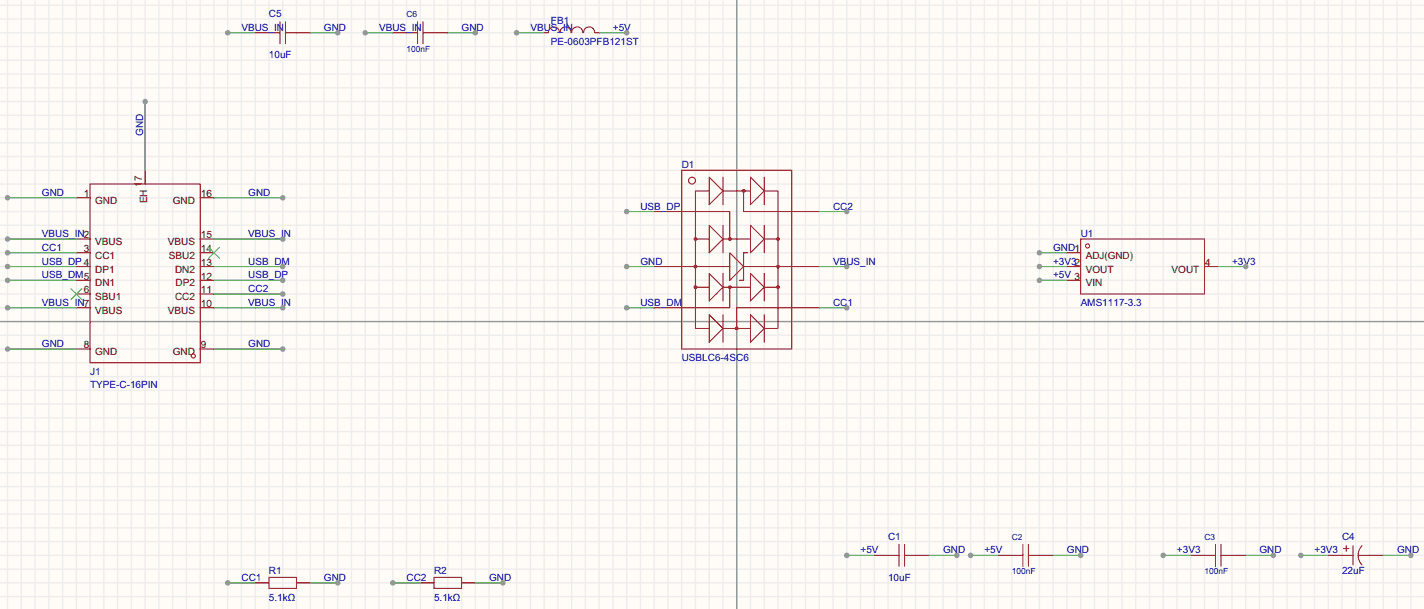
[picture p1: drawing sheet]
<svg xmlns="http://www.w3.org/2000/svg" width="263mm" height="112mm" viewBox="0 0 263 112" stroke-linecap="round" stroke-linejoin="round" font-family="sans-serif">
<path d="M0 0h262.9v112.5h-262.9z" fill="#fffcf7"/>
<g fill="none" stroke="#ededed" stroke-width=".25">
<path d="M1.4 0v112.5M3.9 0v112.5M6.5 0v112.5M9 0v112.5M11.6 0v112.5M14.1 0v112.5M16.6 0v112.5M19.2 0v112.5M21.7 0v112.5M24.3 0v112.5M26.8 0v112.5M29.3 0v112.5"/>
<path d="M31.9 0v112.5M34.4 0v112.5M37 0v112.5M39.5 0v112.5M42 0v112.5M44.6 0v112.5M47.1 0v112.5M49.7 0v112.5M52.2 0v112.5M54.7 0v112.5M57.3 0v112.5M59.8 0v112.5"/>
<path d="M62.4 0v112.5M64.9 0v112.5M67.4 0v112.5M70 0v112.5M72.5 0v112.5M75.1 0v112.5M77.6 0v112.5M80.1 0v112.5M82.7 0v112.5M85.2 0v112.5M87.8 0v112.5M90.3 0v112.5"/>
<path d="M92.8 0v112.5M95.4 0v112.5M97.9 0v112.5M100.5 0v112.5M103 0v112.5M105.5 0v112.5M108.1 0v112.5M110.6 0v112.5M113.2 0v112.5M115.7 0v112.5M118.2 0v112.5M120.8 0v112.5"/>
<path d="M123.3 0v112.5M125.9 0v112.5M128.4 0v112.5M130.9 0v112.5M133.5 0v112.5M136 0v112.5M138.6 0v112.5M141.1 0v112.5M143.6 0v112.5M146.2 0v112.5M148.7 0v112.5M151.3 0v112.5"/>
<path d="M153.8 0v112.5M156.3 0v112.5M158.9 0v112.5M161.4 0v112.5M164 0v112.5M166.5 0v112.5M169 0v112.5M171.6 0v112.5M174.1 0v112.5M176.7 0v112.5M179.2 0v112.5M181.7 0v112.5"/>
<path d="M184.3 0v112.5M186.8 0v112.5M189.4 0v112.5M191.9 0v112.5M194.4 0v112.5M197 0v112.5M199.5 0v112.5M202.1 0v112.5M204.6 0v112.5M207.1 0v112.5M209.7 0v112.5M212.2 0v112.5"/>
<path d="M214.8 0v112.5M217.3 0v112.5M219.8 0v112.5M222.4 0v112.5M224.9 0v112.5M227.5 0v112.5M230 0v112.5M232.5 0v112.5M235.1 0v112.5M237.6 0v112.5M240.2 0v112.5M242.7 0v112.5"/>
<path d="M245.2 0v112.5M247.8 0v112.5M250.3 0v112.5M252.9 0v112.5M255.4 0v112.5M257.9 0v112.5M260.5 0v112.5M0 1h262.9M0 3.5h262.9M0 6.1h262.9M0 8.6h262.9M0 11.1h262.9"/>
<path d="M0 13.7h262.9M0 16.2h262.9M0 18.8h262.9M0 21.3h262.9M0 23.8h262.9M0 26.4h262.9M0 28.9h262.9M0 31.5h262.9M0 34h262.9M0 36.5h262.9M0 39.1h262.9M0 41.6h262.9"/>
<path d="M0 44.2h262.9M0 46.7h262.9M0 49.2h262.9M0 51.8h262.9M0 54.3h262.9M0 56.9h262.9M0 59.4h262.9M0 61.9h262.9M0 64.5h262.9M0 67h262.9M0 69.6h262.9M0 72.1h262.9"/>
<path d="M0 74.6h262.9M0 77.2h262.9M0 79.7h262.9M0 82.3h262.9M0 84.8h262.9M0 87.3h262.9M0 89.9h262.9M0 92.4h262.9M0 95h262.9M0 97.5h262.9M0 100h262.9M0 102.6h262.9"/>
<path d="M0 105.1h262.9M0 107.7h262.9M0 110.2h262.9"/>
</g>
<path d="M136 0v112.5M0 59.4h262.9" fill="none" stroke="#999" stroke-width=".25"/>
<g fill="none" stroke="#a10000" stroke-width=".18">
<path d="M49.7 6.1h2M51.7 4v4.1M52.7 6.1h2M52.7 4v4.1M75.1 6.1h2M77.1 4v4.1M78.1 6.1h2M78.1 4v4.1M101.2 6a1.01 1.01 0 0 1 1.1-1 1.01 1.01 0 0 1 1 1M103.4 6a1.01 1.01 0 0 1 1-1 1.01 1.01 0 0 1 1 1M105.6 6a1.01 1.01 0 0 1 1-1 1.01 1.01 0 0 1 1 1M107.7 6a1.01 1.01 0 0 1 1.1-1 1.01 1.01 0 0 1 1 1"/>
<path d="M16.6 34h20.4v33h-20.4zM125.9 31.5h20.3v33h-20.3zM125.9 39.1h8.8v5.1M130.9 32.7l2.6 2.6-2.6 2.5zM130.9 35.3h-2.5v25.4h2.5M133.5 32.7v5.1M133.5 35.3h5.1M137.3 35.3v3.8h8.9M138.6 32.7l2.5 2.6-2.5 2.5zM141.1 35.3h2.5v25.4h-2.5M141.1 32.7v5.1M125.9 49.2h8.8"/>
<path d="M128.4 44.2h2.5M128.4 53h2.5M130.9 41.6l2.6 2.6-2.6 2.5zM130.9 50.5l2.6 2.5-2.6 2.6zM130.9 58.1l2.6 2.6-2.6 2.5zM133.5 41.6v5.1M133.5 50.5v5.1M133.5 58.1v5.1M133.5 44.2h5.1M133.5 53h5.1M134.7 46.7l2.6 2.5-2.6 2.6zM134.7 53v3.9h-8.8"/>
<path d="M137.3 49.2h8.9M138 46.7h-.7v5.1h-.8M138.6 41.6l2.5 2.6-2.5 2.5zM138.6 50.5l2.5 2.5-2.5 2.6zM138.6 58.1l2.5 2.6-2.5 2.5zM141.1 41.6v5.1M141.1 50.5v5.1M141.1 58.1v5.1M141.1 44.2h2.5M141.1 53h2.5M146.2 56.9h-10.2v3.8M199.5 44.2h22.9v10.1h-22.9z"/>
<path d="M133.5 60.7h5.1M49.7 106.6h5v2.1h-5zM80.1 106.6h5.1v2.1h-5.1zM164 102.6h2M166 100.5v4.1M167 102.6h2M167 100.5v4.1M186.8 102.6h2M188.8 100.5v4.1M189.9 102.6h2M189.9 100.5v4.1M222.4 102.6h2"/>
<path d="M224.4 100.5v4.1M225.4 102.6h2.1M225.4 100.5v4.1M247.8 102.6h2M248 101.3h1M248.5 100.8v1M249.8 100.8v3.6M250.8 102.6h2.1M251.5 100.8a2.54 2.54 0 0 0-.1 3.5"/>
<circle cx="127.8" cy="33.4" r=".63"/>
<circle cx="137.3" cy="35.3" r=".25"/>
<circle cx="128.4" cy="53" r=".25"/>
<circle cx="128.4" cy="49.2" r=".25"/>
<circle cx="128.4" cy="44.2" r=".25"/>
<circle cx="134.7" cy="53" r=".25"/>
<circle cx="134.7" cy="44.2" r=".25"/>
<circle cx="143.6" cy="49.2" r=".25"/>
<circle cx="143.6" cy="53" r=".25"/>
<circle cx="143.6" cy="44.2" r=".25"/>
<circle cx="200.8" cy="45.4" r=".38"/>
<circle cx="35.7" cy="65.7" r=".38"/>
<circle cx="136" cy="60.7" r=".25"/>
</g>
<g fill="none" stroke="#870000" stroke-width=".18">
<path d="M47.1 6.1h2.6M54.7 6.1h2.6M72.5 6.1h2.6M80.1 6.1h2.6M100.5 6.1h.7M109.9 6.1h.7M14.1 36.5h2.5M26.8 31.5v2.5M37 36.5h2.5M120.8 39.1h5.1M146.2 39.1h5.1M14.1 49.2h2.5"/>
<path d="M14.1 56.9h2.5M14.1 46.7h2.5M14.1 51.8h2.5M14.1 44.2h2.5M14.1 54.3h2.5M37 49.2h2.5M37 56.9h2.5M37 46.7h2.5M37 51.8h2.5M37 44.2h2.5M37 54.3h2.5M120.8 49.2h5.1"/>
<path d="M120.8 56.9h5.1M146.2 49.2h5.1M146.2 56.9h5.1M197 49.2h2.5M197 46.7h2.5M197 51.8h2.5M222.4 49.2h2.5M14.1 64.5h2.5M37 64.5h2.5M47.1 107.7h2.6M54.7 107.7h2.6M77.6 107.7h2.5"/>
<path d="M85.2 107.7h2.6M161.4 102.6h2.6M169 102.6h2.6M184.3 102.6h2.5M191.9 102.6h2.5M219.8 102.6h2.6M227.5 102.6h2.5M245.2 102.6h2.6M252.9 102.6h2.5"/>
</g>
<path d="M13.1 53.3l2 2M15.1 53.3l-2 2M38.5 45.7l2 2M40.5 45.7l-2 2" fill="none" stroke="#3c3" stroke-width=".18"/>
<path d="M42 6.1h5.1" fill="none" stroke="#008700" stroke-width=".18"/>
<circle cx="42" cy="6.1" r=".51" fill="#999"/>
<path d="M57.3 6.1h5.1" fill="none" stroke="#008700" stroke-width=".18"/>
<circle cx="62.4" cy="6.1" r=".51" fill="#999"/>
<path d="M156.3 102.6h5.1" fill="none" stroke="#008700" stroke-width=".18"/>
<circle cx="156.3" cy="102.6" r=".51" fill="#999"/>
<path d="M171.6 102.6h5.1" fill="none" stroke="#008700" stroke-width=".18"/>
<circle cx="176.7" cy="102.6" r=".51" fill="#999"/>
<path d="M67.4 6.1h5.1" fill="none" stroke="#008700" stroke-width=".18"/>
<circle cx="67.4" cy="6.1" r=".51" fill="#999"/>
<path d="M82.7 6.1h5.1" fill="none" stroke="#008700" stroke-width=".18"/>
<circle cx="87.8" cy="6.1" r=".51" fill="#999"/>
<path d="M179.2 102.6h5.1" fill="none" stroke="#008700" stroke-width=".18"/>
<circle cx="179.2" cy="102.6" r=".51" fill="#999"/>
<path d="M194.4 102.6h5.1" fill="none" stroke="#008700" stroke-width=".18"/>
<circle cx="199.5" cy="102.6" r=".51" fill="#999"/>
<path d="M214.8 102.6h5" fill="none" stroke="#008700" stroke-width=".18"/>
<circle cx="214.8" cy="102.6" r=".51" fill="#999"/>
<path d="M230 102.6h5.1" fill="none" stroke="#008700" stroke-width=".18"/>
<circle cx="235.1" cy="102.6" r=".51" fill="#999"/>
<path d="M95.4 6.1h5.1" fill="none" stroke="#008700" stroke-width=".18"/>
<circle cx="95.4" cy="6.1" r=".51" fill="#999"/>
<path d="M110.6 6.1h5.1" fill="none" stroke="#008700" stroke-width=".18"/>
<circle cx="115.7" cy="6.1" r=".51" fill="#999"/>
<path d="M115.7 39.1h5.1" fill="none" stroke="#008700" stroke-width=".18"/>
<circle cx="115.7" cy="39.1" r=".51" fill="#999"/>
<path d="M115.7 49.2h5.1" fill="none" stroke="#008700" stroke-width=".18"/>
<circle cx="115.7" cy="49.2" r=".51" fill="#999"/>
<path d="M115.7 56.9h5.1" fill="none" stroke="#008700" stroke-width=".18"/>
<circle cx="115.7" cy="56.9" r=".51" fill="#999"/>
<path d="M151.3 56.9h5" fill="none" stroke="#008700" stroke-width=".18"/>
<circle cx="156.3" cy="56.9" r=".51" fill="#999"/>
<path d="M151.3 49.2h5" fill="none" stroke="#008700" stroke-width=".18"/>
<circle cx="156.3" cy="49.2" r=".51" fill="#999"/>
<path d="M151.3 39.1h5" fill="none" stroke="#008700" stroke-width=".18"/>
<circle cx="156.3" cy="39.1" r=".51" fill="#999"/>
<path d="M191.9 46.7h5.1" fill="none" stroke="#008700" stroke-width=".18"/>
<circle cx="191.9" cy="46.7" r=".51" fill="#999"/>
<path d="M191.9 49.2h5.1" fill="none" stroke="#008700" stroke-width=".18"/>
<circle cx="191.9" cy="49.2" r=".51" fill="#999"/>
<path d="M191.9 51.8h5.1" fill="none" stroke="#008700" stroke-width=".18"/>
<circle cx="191.9" cy="51.8" r=".51" fill="#999"/>
<path d="M224.9 49.2h5.1" fill="none" stroke="#008700" stroke-width=".18"/>
<circle cx="230" cy="49.2" r=".51" fill="#999"/>
<path d="M57.3 107.7h5.1" fill="none" stroke="#008700" stroke-width=".18"/>
<circle cx="62.4" cy="107.7" r=".51" fill="#999"/>
<path d="M42 107.7h5.1" fill="none" stroke="#008700" stroke-width=".18"/>
<circle cx="42" cy="107.7" r=".51" fill="#999"/>
<path d="M87.8 107.7h5" fill="none" stroke="#008700" stroke-width=".18"/>
<circle cx="92.8" cy="107.7" r=".51" fill="#999"/>
<path d="M72.5 107.7h5.1" fill="none" stroke="#008700" stroke-width=".18"/>
<circle cx="72.5" cy="107.7" r=".51" fill="#999"/>
<path d="M240.2 102.6h5" fill="none" stroke="#008700" stroke-width=".18"/>
<circle cx="240.2" cy="102.6" r=".51" fill="#999"/>
<path d="M255.4 102.6h5.1" fill="none" stroke="#008700" stroke-width=".18"/>
<circle cx="260.5" cy="102.6" r=".51" fill="#999"/>
<path d="M1.4 64.5h12.7" fill="none" stroke="#008700" stroke-width=".18"/>
<circle cx="1.4" cy="64.5" r=".51" fill="#999"/>
<path d="M1.4 56.9h12.7" fill="none" stroke="#008700" stroke-width=".18"/>
<circle cx="1.4" cy="56.9" r=".51" fill="#999"/>
<path d="M1.4 51.8h12.7" fill="none" stroke="#008700" stroke-width=".18"/>
<circle cx="1.4" cy="51.8" r=".51" fill="#999"/>
<path d="M1.4 49.2h12.7" fill="none" stroke="#008700" stroke-width=".18"/>
<circle cx="1.4" cy="49.2" r=".51" fill="#999"/>
<path d="M1.4 46.7h12.7" fill="none" stroke="#008700" stroke-width=".18"/>
<circle cx="1.4" cy="46.7" r=".51" fill="#999"/>
<path d="M1.4 44.2h12.7" fill="none" stroke="#008700" stroke-width=".18"/>
<circle cx="1.4" cy="44.2" r=".51" fill="#999"/>
<path d="M1.4 36.5h12.7" fill="none" stroke="#008700" stroke-width=".18"/>
<circle cx="1.4" cy="36.5" r=".51" fill="#999"/>
<path d="M39.5 36.5h12.7" fill="none" stroke="#008700" stroke-width=".18"/>
<circle cx="52.2" cy="36.5" r=".51" fill="#999"/>
<path d="M39.5 44.2h12.7" fill="none" stroke="#008700" stroke-width=".18"/>
<circle cx="52.2" cy="44.2" r=".51" fill="#999"/>
<path d="M39.5 49.2h12.7" fill="none" stroke="#008700" stroke-width=".18"/>
<circle cx="52.2" cy="49.2" r=".51" fill="#999"/>
<path d="M39.5 51.8h12.7" fill="none" stroke="#008700" stroke-width=".18"/>
<circle cx="52.2" cy="51.8" r=".51" fill="#999"/>
<path d="M39.5 54.3h12.7" fill="none" stroke="#008700" stroke-width=".18"/>
<circle cx="52.2" cy="54.3" r=".51" fill="#999"/>
<path d="M39.5 56.9h12.7" fill="none" stroke="#008700" stroke-width=".18"/>
<circle cx="52.2" cy="56.9" r=".51" fill="#999"/>
<path d="M39.5 64.5h12.7" fill="none" stroke="#008700" stroke-width=".18"/>
<circle cx="52.2" cy="64.5" r=".51" fill="#999"/>
<path d="M26.8 18.8v12.7" fill="none" stroke="#008700" stroke-width=".18"/>
<circle cx="26.8" cy="18.8" r=".51" fill="#999"/>
<g font-size="1.8" fill="#00f">
<text x="44.6" y="5.7">VBUS_IN</text>
<text x="59.8" y="5.7">GND</text>
<text x="70" y="5.7">VBUS_IN</text>
<text x="85.2" y="5.7">GND</text>
<text x="97.9" y="5.7">VBUS_IN</text>
<text x="113.2" y="5.7">+5V</text>
<text x="49.7" y="10.8">10uF</text>
<text x="101.7" y="8.2">PE-0603PFB121ST</text>
<text x="26.4" y="25.1" transform="rotate(-90 26.4 25.1)">GND</text>
<text x="7.7" y="36.2">GND</text>
<text x="45.8" y="36.2">GND</text>
<text x="118.2" y="38.7">USB_DP</text>
<text x="153.8" y="38.7">CC2</text>
<text x="7.7" y="46.3">CC1</text>
<text x="7.7" y="43.8">VBUS_IN2</text>
<text x="45.8" y="43.8">VBUS_IN</text>
<text x="194.4" y="46.3">GND1</text>
<text x="7.7" y="51.4">USB_DM5</text>
<text x="7.7" y="48.9">USB_DP 4</text>
<text x="45.8" y="48.9">USB_DM</text>
<text x="45.8" y="51.4">USB_DP</text>
<text x="45.8" y="53.9">CC2</text>
<text x="118.2" y="48.9">GND</text>
<text x="153.8" y="48.9">VBUS_IN</text>
<text x="194.4" y="48.9">+3V32</text>
<text x="194.4" y="51.4">+5V 3</text>
<text x="227.5" y="48.9">+3V3</text>
<text x="7.7" y="56.5">VBUS_IN7</text>
<text x="45.8" y="56.5">VBUS_IN</text>
<text x="118.2" y="56.5">USB_DM</text>
<text x="153.8" y="56.5">CC1</text>
<text x="199.5" y="56.5">AMS1117-3.3</text>
<text x="7.7" y="64.1">GND</text>
<text x="45.8" y="64.1">GND</text>
<text x="16.6" y="71.7">TYPE-C-16PIN</text>
<text x="125.9" y="66.6">USBLC6-4SC6</text>
<text x="44.6" y="107.3">CC1</text>
<text x="59.8" y="107.3">GND</text>
<text x="75.1" y="107.3">CC2</text>
<text x="90.3" y="107.3">GND</text>
<text x="158.9" y="102.2">+5V</text>
<text x="164" y="107.3">10uF</text>
<text x="174.1" y="102.2">GND</text>
<text x="181.7" y="102.2">+5V</text>
<text x="197" y="102.2">GND</text>
<text x="217.3" y="102.2">+3V3</text>
<text x="232.5" y="102.2">GND</text>
<text x="242.7" y="102.2">+3V3</text>
<text x="247.8" y="106">22uF</text>
<text x="257.9" y="102.2">GND</text>
<text x="49.7" y="111.1">5.1kΩ</text>
<text x="80.1" y="111.1">5.1kΩ</text>
</g>
<g font-size="1.8" fill="#000080">
<text x="49.7" y="3.1">C5</text>
<text x="101.7" y="4.4">FB1</text>
<text x="125.9" y="31.1">D1</text>
<text x="199.5" y="43.8">U1</text>
<text x="16.6" y="69.2">J1</text>
<text x="164" y="99.7">C1</text>
<text x="247.8" y="99.7">C4</text>
<text x="49.7" y="106">R1</text>
<text x="80.1" y="106">R2</text>
</g>
<g font-size="1.8">
<text x="26.2" y="34.5" transform="rotate(-90 26.2 34.5)">17</text>
<text x="15.5" y="36.4">1</text>
<text x="17.6" y="37.7">GND</text>
<text x="27.2" y="37.6" transform="rotate(-90 27.2 37.6)">EH</text>
<text x="31.9" y="37.7">GND</text>
<text x="37.1" y="36.4">16</text>
<text x="15.5" y="46.6">3</text>
<text x="17.6" y="47.8">CC1</text>
<text x="17.6" y="45.3">VBUS</text>
<text x="31" y="45.3">VBUS</text>
<text x="31.2" y="47.8">SBU2</text>
<text x="37.1" y="44">15</text>
<text x="37.1" y="46.6">14</text>
<text x="200.5" y="47.8">ADJ(GND)</text>
<text x="17.6" y="52.9">DN1</text>
<text x="17.6" y="50.4">DP1</text>
<text x="32.3" y="50.4">DN2</text>
<text x="32.4" y="52.9">DP2</text>
<text x="37.1" y="49.1">13</text>
<text x="37.1" y="51.6">12</text>
<text x="200.5" y="50.4">VOUT</text>
<text x="200.5" y="52.9">VIN</text>
<text x="216.3" y="50.4">VOUT</text>
<text x="222.5" y="49.1">4</text>
<text x="15.5" y="54.2">6</text>
<text x="17.6" y="58">VBUS</text>
<text x="17.6" y="55.4">SBU1</text>
<text x="31" y="58">VBUS</text>
<text x="32.3" y="55.4">CC2</text>
<text x="37.1" y="54.2">11</text>
<text x="37.1" y="56.7">10</text>
<text x="15.5" y="64.3">8</text>
<text x="17.6" y="65.6">GND</text>
<text x="31.9" y="65.6">GND</text>
<text x="37.1" y="64.3">9</text>
</g>
<g font-size="1.6" fill="#000080">
<text x="75.1" y="3.2">C6</text>
<text x="186.8" y="99.7">C2</text>
<text x="222.4" y="99.7">C3</text>
</g>
<g font-size="1.6" fill="#00f">
<text x="75.1" y="9.6">100nF</text>
<text x="186.8" y="106.1">100nF</text>
<text x="222.4" y="106.1">100nF</text>
</g>
</svg>
